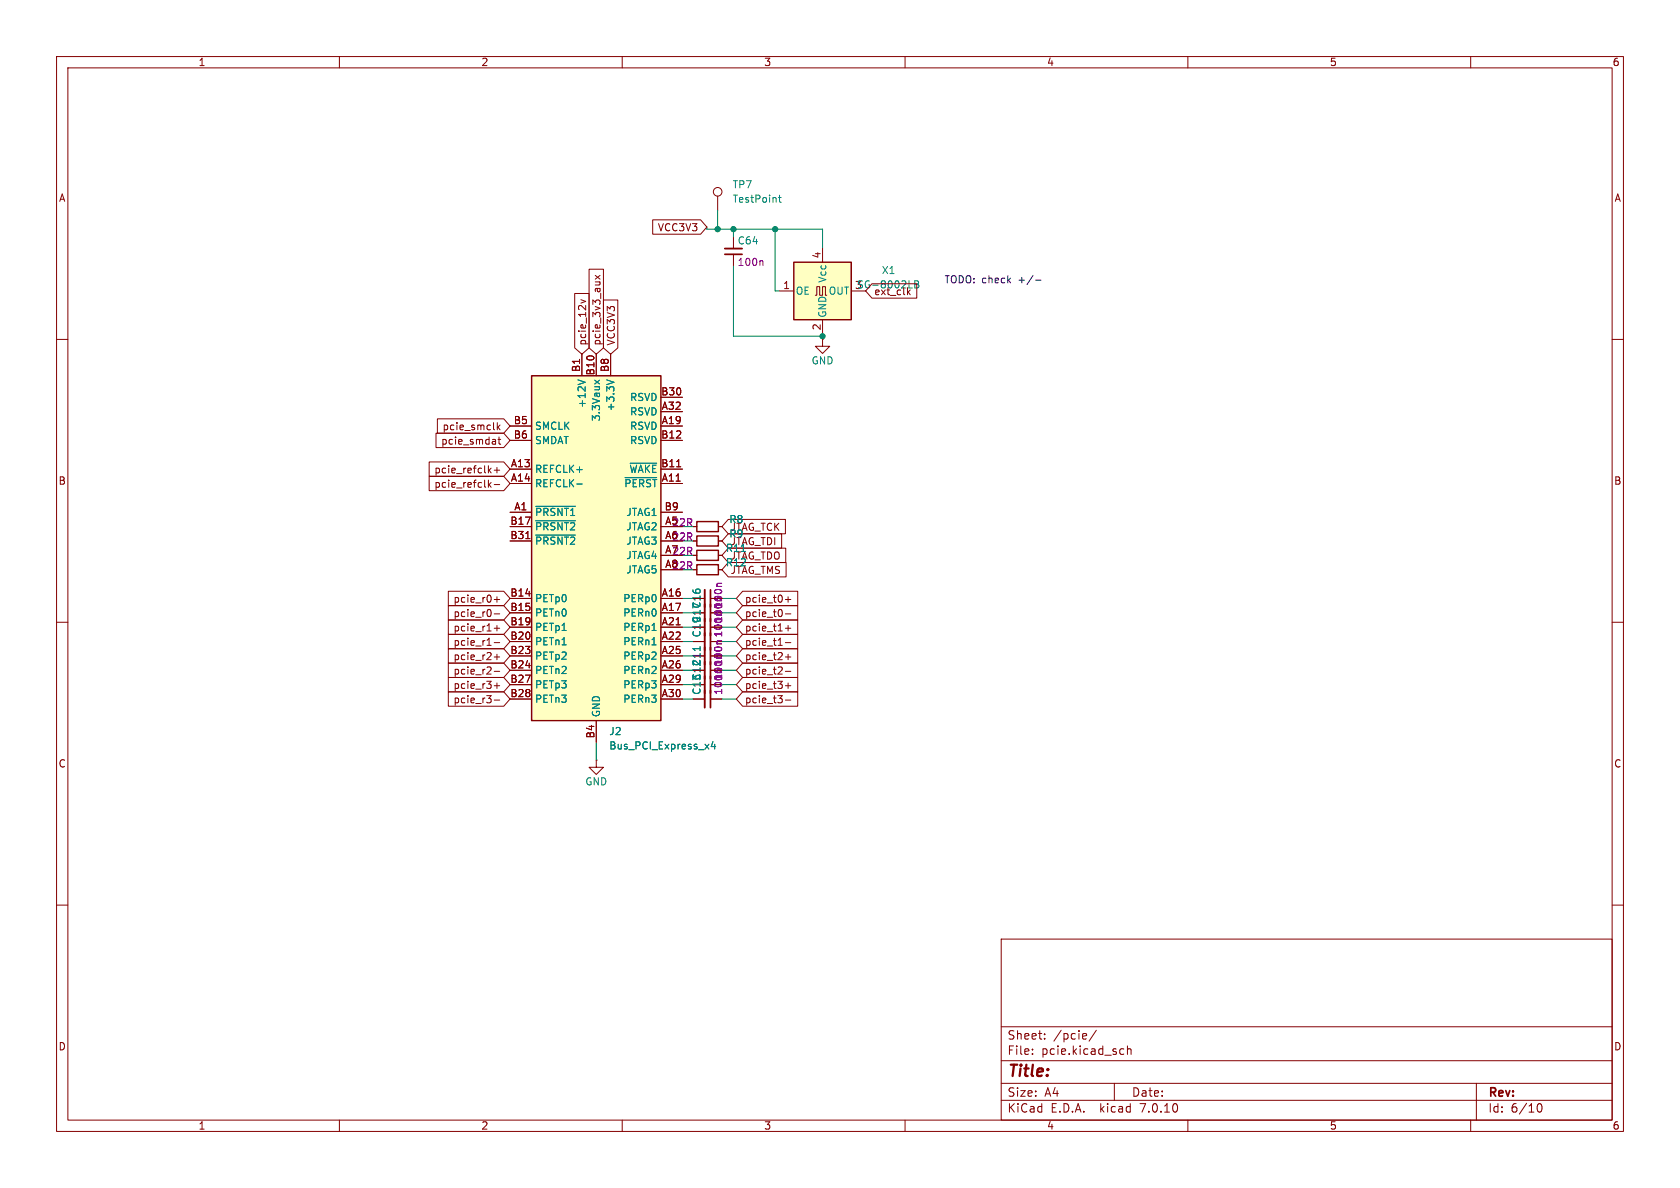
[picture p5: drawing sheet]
<svg xmlns="http://www.w3.org/2000/svg" width="297mm" height="210mm" viewBox="0 0 297 210" stroke-linecap="round" stroke-linejoin="round" font-family="sans-serif">
<g fill="none" stroke="#840000" stroke-width=".18">
<path d="M10 10h277v190h-277zM12 12h273v186h-273zM60 10v2M110 10v2M160 10v2M210 10v2M260 10v2M115.4 38.9h8.5l1.1 1.2-1.1 1.3h-8.5zM126.9 34.7v2.5M10 60h2M101.6 51.9h2.5v9.6l-1.2 1.1-1.3-1.1zM102.7 53l.8 .3-.8 .3"/>
<path d="M104.1 47.6h2.6v13.9l-1.3 1.1-1.3-1.1zM105.2 48.7l.9 .6M106.1 48.7l-.9 .6M106.7 53h2.5v8.5l-1.3 1.1-1.2-1.1zM129.7 41.9v2M129.7 45v2M137.8 51.4h2.5M144.1 52.2h.3v-1.5h.5v1.5h.5v-1.5h.5v1.5h.3M145.4 59.9v1.3h1.3l-1.3 1.3-1.3-1.3h1.3M145.4 59.9h.1M145.4 43.8v2.6M145.4 56.5v2.6"/>
<path d="M150.5 51.4h2.5M154.1 50.2h8v2.5h-8l-1.1-1.3zM160.6 51.6l.3 .5M285 60h2M77.1 76.6h12l1.1 1.3-1.1 1.2h-12zM77.3 74h11.8l1.1 1.3-1.1 1.3h-11.8zM87.4 77.7l.2 .2v.6M87.6 78.5h-.1M87.6 78h-.1M87.9 74.7v1.3M88 77.7h.5M88 75.5l.4 .5"/>
<path d="M88.2 77.3v1l.3 .2M88.4 75.1l-.5 .5M90.2 75.3h3.8M90.2 77.9h3.8M102.9 62.6v3.8M105.4 62.6v3.8M107.9 62.6v3.8M116.8 75.3h3.8M116.8 72.8h3.8M116.8 77.9h3.8M116.8 70.2h3.8M75.9 84.2h13.2l1.1 1.3-1.1 1.2h-13.2z"/>
<path d="M75.9 81.7h13.2l1.1 1.2-1.1 1.3h-13.2zM86.3 84.9v1.2M86.5 85.7l.3 .4M86.5 83.1l.3 .5M86.8 85.3l-.5 .5M86.8 82.8l-.5 .4M87.4 85.7h.9M87.4 83.1h.9M87.9 82.6v1M90.2 90.6h3.8M90.2 85.5h3.8M90.2 82.9h3.8"/>
<path d="M90.2 93.1h3.8M90.2 95.6h3.8M93 95.2h.7M116.8 90.6h3.8M116.8 85.5h3.8M116.8 82.9h3.8M116.8 93.1h3.8M116.8 95.6h3.8M116.8 98.2h3.8M119.6 82.5h.7M122.6 93.1h.6M122.6 95.6h.6"/>
<path d="M122.6 98.2h.6M127 93.1h.6M127 95.6h.6M127 98.2h.6M128.7 99.4h10.3v2.6h-10.3l-1.1-1.3zM128.7 96.9h10.2v2.5h-10.2l-1.1-1.2zM128.7 94.4h9.5v2.5h-9.5l-1.1-1.3zM128.7 91.8h10.1v2.6h-10.1l-1.1-1.3zM10 110h2M79.3 104.5h9.8l1.1 1.3-1.1 1.3h-9.8zM79.3 119.8h9.8l1.1 1.2-1.1 1.3h-9.8zM79.3 112.1h9.8l1.1 1.3-1.1 1.3h-9.8z"/>
<path d="M79.3 107.1h9.8l1.1 1.2-1.1 1.3h-9.8zM79.3 117.2h9.8l1.1 1.3-1.1 1.3h-9.8zM79.3 109.6h9.8l1.1 1.3-1.1 1.2h-9.8zM79.3 114.7h9.8l1.1 1.3-1.1 1.2h-9.8zM87.4 106h.9M87.4 113.6h.9M87.4 108.5h.9M87.4 118.7h.9M87.4 111.1h.9M87.4 116.1h.9M87.9 105.5v1M87.9 110.6v.9"/>
<path d="M87.9 115.7v.9M90.2 105.8h3.8M90.2 108.3h3.8M90.2 110.9h3.8M90.2 113.4h3.8M90.2 116h3.8M90.2 118.5h3.8M116.8 105.8h3.8M116.8 108.3h3.8M116.8 110.9h3.8M116.8 113.4h3.8M116.8 116h3.8"/>
<path d="M116.8 118.5h3.8M116.8 100.7h3.8M122.6 113.4h2M122.6 100.7h.6M125.6 105.8h2M125.6 108.3h2M125.6 110.9h2M125.6 113.4h2M125.6 116h2M125.6 118.5h2M127 100.7h.6M131.3 117.2h9.7v2.6h-9.7l-1.1-1.3z"/>
<path d="M131.3 114.7h9.7v2.5h-9.7l-1.1-1.2zM131.3 119.8h9.7v2.5h-9.7l-1.1-1.3zM131.3 104.5h9.7v2.6h-9.7l-1.1-1.3zM131.3 107.1h9.7v2.5h-9.7l-1.1-1.3zM131.3 109.6h9.7v2.5h-9.7l-1.1-1.2zM131.3 112.1h9.7v2.6h-9.7l-1.1-1.3zM138.8 106h1M138.8 113.6h1M138.8 108.5h1M138.8 118.7h1M138.8 111.1h1M138.8 116.1h1"/>
<path d="M139.3 105.5v1M139.3 110.6v.9M139.3 115.7v.9M285 110h2M79.3 122.3h9.8l1.1 1.3-1.1 1.2h-9.8zM87.4 121.2h.9M87.4 123.8h.9M87.9 120.7v1M90.2 121h3.8M90.2 123.6h3.8M105.4 134.4v1.2h1.3l-1.3 1.3-1.3-1.3h1.3M105.4 134.4h.1"/>
<path d="M105.4 127.4v3.8M116.8 121h3.8M116.8 123.6h3.8M122.6 123.6h2M125.6 121h2M125.6 123.6h2M131.3 122.3h9.7v2.5h-9.7l-1.1-1.2zM138.8 121.2h1M138.8 123.8h1M139.3 120.7v1M10 160h2M285 160h2"/>
<path d="M177 166h108v32h-108zM60 198v2M110 198v2M160 198v2M177 194.5h108M177 191.5h108M177 187.5h108M177 181.5h108M182.5 186.3v.1M182.5 185.5v.1M184.7 183.6v.1M184.7 182.8v.1"/>
<path d="M191.9 182.7l.2 .4-.7 .1M192 183.6l-.1 .1M193.8 182.1l-1.3 2M197 191.5v3M198.2 185.4l.5 .1M198.7 186.3l-.5 .1M199.3 185.5l.2-.1 .4 .1 .1 .9M199.3 184.9v1.5M210 198v2M260 198v2M261 191.5v6.5M271.7 195.7l.2-.5 .2-.1a.8 .8 0 0 1 .5 .7 .8 .8 0 0 1-.5 .8l-.2-.1-.2-.5"/>
<circle cx="126.9" cy="33.9" r=".76"/>
</g>
<g fill="#ffffc2" stroke="#ffffc2" stroke-width=".18">
<path d="M94 66.4h22.8v61h-22.8z"/>
<path d="M140.3 46.4h10.2v10.1h-10.2z"/>
</g>
<path d="M140.3 46.4h10.2v10.1h-10.2zM94 66.4h22.8v61h-22.8zM123.2 94.7h3.8v1.8h-3.8zM123.2 97.3h3.8v1.8h-3.8zM123.2 92.2h3.8v1.8h-3.8zM123.2 99.8h3.8v1.8h-3.8z" fill="none" stroke="#840000" stroke-width=".25"/>
<g fill="none" stroke="#008484" stroke-width=".18">
<path d="M137.6 34.9h.5M137.8 34.5v1.1l.3 .2M160.7 50.9h.6M161.7 49.6h.4l.3 .3-.3 .3 .3 .2 .1 .3-.3 .2h-.5zM161.7 50.2h.4M102.2 67.1l1.2 .5M105.1 67.2l.9 .7M106 67.2l-.9 .7M107.3 67.1l1.2 .5M94.7 89.5h7M94.7 92h7M94.7 94.6h7"/>
<path d="M102 85.6h.9M110.5 84.4h5.6M111.4 81.9h4.7M115.3 111.5h.7M115.3 114h.7M123.8 114.3v.7M126 131.1l-.3 .9h.8M126.3 131.6v.8"/>
</g>
<path d="M128.1 45h3.1M125.6 104.3v20.8" fill="none" stroke="#840000" stroke-width=".3"/>
<path d="M128.1 43.9h3.1M124.6 104.3v20.8" fill="none" stroke="#840000" stroke-width=".33"/>
<path d="M134.7 46.1l.2 .2v.6M127.6 113.3h-.7l-.2 .2M127.6 103.1h-.7l-.2 .2" fill="none" stroke="#840084" stroke-width=".18"/>
<path d="M183.1 49.5h.9" fill="none" stroke="#0000c2" stroke-width=".18"/>
<g fill="none" stroke="#008400" stroke-width=".18">
<path d="M126.9 37.2v3.3M125 40.1v.4h20.4v3.3M129.7 40.5v1.4M129.7 47v12.4h15.7M137 40.5v10.9h.8M145.4 59.1v.8M120.6 95.6h2M120.6 93.1h2M120.6 98.2h2M120.6 113.4h2M120.6 116h2M120.6 118.5h2"/>
<path d="M120.6 108.3h2M120.6 105.8h2M120.6 110.9h2M120.6 100.7h2M127.6 113.4h2.6M127.6 116h2.6M127.6 118.5h2.6M127.6 108.3h2.6M127.6 105.8h2.6M127.6 110.9h2.6M105.4 131.2v3.2M120.6 121h2"/>
<path d="M120.6 123.6h2M127.6 121h2.6M127.6 123.6h2.6"/>
</g>
<g fill="#008400" stroke="#008400" stroke-width=".18">
<circle cx="137" cy="40.5" r=".46"/>
<circle cx="145.4" cy="59.4" r=".46"/>
<circle cx="129.7" cy="40.5" r=".46"/>
<circle cx="126.9" cy="40.5" r=".46"/>
</g>
<text font-size="2.8" fill="#840000" x="178" y="190.9">Title:</text>
<g font-size="2.1" fill="#840000">
<text x="178" y="184">Sheet:</text>
<text x="186.2" y="184">/pcie/</text>
<text x="178" y="186.7">File:</text>
<text x="184.1" y="186.7">pcie.kicad_sch</text>
<text x="178" y="196.9">KiCad</text>
<text x="178" y="194.1">Size:</text>
<text x="184.7" y="194.1">A4</text>
<text x="185.7" y="196.9">E.D.A.</text>
<text x="194.6" y="196.9">kicad</text>
<text x="200" y="194.1">Date:</text>
<text x="201.8" y="196.9">7.0.10</text>
<text x="263" y="194.3">Rev:</text>
<text x="263" y="196.9">Id:</text>
<text x="267.1" y="196.9">6/10</text>
</g>
<g font-size="1.8" fill="#840000">
<text x="35" y="11.9">1</text>
<text x="85" y="11.9">2</text>
<text x="135" y="11.9">3</text>
<text x="185" y="11.9">4</text>
<text x="235" y="11.9">5</text>
<text x="285" y="11.9">6</text>
<text x="10.3" y="35.9">A</text>
<text x="285.3" y="35.9">A</text>
<text x="116.2" y="41.1">VCC3V3</text>
<text x="145.2" y="45.8" transform="rotate(-90 145.2 45.8)">4</text>
<text x="138.4" y="51.2">1</text>
<text x="151.1" y="51.2">3SG-8002LB</text>
<text x="154.5" y="52.4">ext_clk</text>
<text x="145.2" y="58.5" transform="rotate(-90 145.2 58.5)">2</text>
<text x="102.6" y="65.9" transform="rotate(-90 102.6 65.9)">B1</text>
<text x="103.8" y="61.2" transform="rotate(-90 103.8 61.2)">pcie_12v</text>
<text x="106.4" y="61.2" transform="rotate(-90 106.4 61.2)">pcie_3v3_aux</text>
<text x="107.7" y="65.9" transform="rotate(-90 107.7 65.9)">B8</text>
<text x="108.9" y="61.2" transform="rotate(-90 108.9 61.2)">VCC3V3</text>
<text x="105.2" y="66.5" transform="rotate(-90 105.2 66.5)">B10</text>
<text x="116.8" y="70">B30</text>
<text x="78.1" y="76.3">pcie_smclk</text>
<text x="90.7" y="75.1">B5</text>
<text x="90.7" y="77.6">B6</text>
<text x="116.8" y="77.6">B12</text>
<text x="116.9" y="75.1">A19</text>
<text x="116.9" y="72.5">A32</text>
<text x="76.7" y="83.9">pcie_refclk+</text>
<text x="77.9" y="78.8">pcie_smdat</text>
<text x="90.2" y="82.7">A13</text>
<text x="116.8" y="82.7">B11</text>
<text x="10.3" y="85.9">B</text>
<text x="76.7" y="86.4">pcie_refclk-</text>
<text x="90.2" y="85.2">A14</text>
<text x="116.9" y="85.2">A11</text>
<text x="285.3" y="85.9">B</text>
<text x="90.1" y="92.8">B17</text>
<text x="90.1" y="95.4">B31</text>
<text x="90.8" y="90.3">A1</text>
<text x="117.4" y="90.3">B9</text>
<text x="117.5" y="92.8">A5</text>
<text x="117.5" y="95.4">A6</text>
<text x="129.1" y="94">JTAG_TCK</text>
<text x="117.5" y="97.9">A7</text>
<text x="117.5" y="100.5">A8</text>
<text x="129.1" y="101.7">JTAG_TMS</text>
<text x="129.1" y="96.6">JTAG_TDI</text>
<text x="80.1" y="106.7">pcie_r0+</text>
<text x="90.1" y="105.5">B14</text>
<text x="116.9" y="105.5">A16</text>
<text x="131.6" y="106.7">pcie_t0+</text>
<text x="80.1" y="109.3">pcie_r0-</text>
<text x="80.1" y="111.8">pcie_r1+</text>
<text x="90.1" y="108.1">B15</text>
<text x="90.1" y="110.6">B19</text>
<text x="90.1" y="113.2">B20</text>
<text x="116.9" y="108.1">A17</text>
<text x="116.9" y="110.6">A21</text>
<text x="116.9" y="113.2">A22</text>
<text x="124.1" y="112.8" transform="rotate(-90 124.1 112.8)">C19C17C16</text>
<text x="131.6" y="109.3">pcie_t0-</text>
<text x="131.6" y="111.8">pcie_t1+</text>
<text x="80.1" y="114.4">pcie_r1-</text>
<text x="80.1" y="119.4">pcie_r2-</text>
<text x="80.1" y="116.9">pcie_r2+</text>
<text x="90.1" y="115.7">B23</text>
<text x="90.1" y="118.2">B24</text>
<text x="116.9" y="115.7">A25</text>
<text x="116.9" y="118.2">A26</text>
<text x="131.6" y="119.4">pcie_t2-</text>
<text x="131.6" y="116.9">pcie_t2+</text>
<text x="131.6" y="114.4">pcie_t1-</text>
<text x="80.1" y="122">pcie_r3+</text>
<text x="80.1" y="124.5">pcie_r3-</text>
<text x="90.1" y="120.8">B27</text>
<text x="90.1" y="123.3">B28</text>
<text x="116.9" y="120.8">A29</text>
<text x="116.9" y="123.3">A30</text>
<text x="131.6" y="124.5">pcie_t3-</text>
<text x="131.6" y="122">pcie_t3+</text>
<text x="105.2" y="130.6" transform="rotate(-90 105.2 130.6)">B4</text>
<text x="10.3" y="135.9">C</text>
<text x="285.3" y="135.9">C</text>
<text x="10.3" y="185.9">D</text>
<text x="285.3" y="185.9">D</text>
<text x="35" y="199.9">1</text>
<text x="85" y="199.9">2</text>
<text x="135" y="199.9">3</text>
<text x="185" y="199.9">4</text>
<text x="235" y="199.9">5</text>
<text x="285" y="199.9">6</text>
</g>
<g font-size="1.8" fill="#008484">
<text x="129.4" y="33.5">TP7</text>
<text x="129.4" y="36">TestPoint</text>
<text x="130.3" y="43.4">C64</text>
<text x="140.6" y="52.3">OE</text>
<text x="146.3" y="50.1" transform="rotate(-90 146.3 50.1)">Vcc</text>
<text x="146.4" y="52.3">OUT</text>
<text x="155.8" y="48.7">X1</text>
<text x="146.3" y="56.3" transform="rotate(-90 146.3 56.3)">GND</text>
<text x="143.4" y="64.6">GND</text>
<text x="111.3" y="71.1">RSVD</text>
<text x="94.5" y="76.2">SMCLK</text>
<text x="103.7" y="72.2" transform="rotate(-90 103.7 72.2)">+12V</text>
<text x="106.3" y="74.6" transform="rotate(-90 106.3 74.6)">3.3Vaux</text>
<text x="108.8" y="72.8" transform="rotate(-90 108.8 72.8)">+3.3V</text>
<text x="111.3" y="76.2">RSVD</text>
<text x="111.3" y="73.6">RSVD</text>
<text x="94.5" y="83.8">REFCLK+</text>
<text x="94.5" y="78.7">SMDAT</text>
<text x="111.2" y="83.8">~{WAKE}</text>
<text x="111.3" y="78.7">RSVD</text>
<text x="94.5" y="86.3">REFCLK-</text>
<text x="110.3" y="86.3">~{PERST}</text>
<text x="94.5" y="91.4">~{PRSNT1}</text>
<text x="94.5" y="94">~{PRSNT2}</text>
<text x="110.6" y="94">JTAG2</text>
<text x="110.6" y="91.4">JTAG1</text>
<text x="128.8" y="95.2">R9</text>
<text x="128.8" y="92.7">R8</text>
<text x="94.5" y="96.5">~{PRSNT2}</text>
<text x="110.6" y="96.5">JTAG3</text>
<text x="110.6" y="99">JTAG4</text>
<text x="110.6" y="101.6">JTAG5</text>
<text x="128.2" y="97.8">R11</text>
<text x="128.2" y="100.3">R12</text>
<text x="129.1" y="99.1">JTAG_TDO</text>
<text x="94.5" y="106.7">PETp0</text>
<text x="110.1" y="106.7">PERp0</text>
<text x="94.5" y="109.2">PETn0</text>
<text x="94.5" y="111.7">PETp1</text>
<text x="110.1" y="109.2">PERn0</text>
<text x="110.1" y="111.7">PERp1</text>
<text x="94.5" y="114.3">PETn1</text>
<text x="94.5" y="116.8">PETp2</text>
<text x="94.5" y="119.4">PETn2</text>
<text x="110.1" y="114.3">PERn1</text>
<text x="110.1" y="116.8">PERp2</text>
<text x="110.1" y="119.4">PERn2</text>
<text x="94.5" y="121.9">PETp3</text>
<text x="94.5" y="124.4">PETn3</text>
<text x="110.1" y="121.9">PERp3</text>
<text x="110.1" y="124.4">PERn3</text>
<text x="124.1" y="122.9" transform="rotate(-90 124.1 122.9)">C13C12C11</text>
<text x="106.3" y="126.9" transform="rotate(-90 106.3 126.9)">GND</text>
<text x="107.6" y="130.1">J2</text>
<text x="107.6" y="132.7">Bus_PCI_Express_x4</text>
<text x="103.4" y="139">GND</text>
</g>
<g font-size="1.8" fill="#840084">
<text x="130.3" y="47.2">100n</text>
<text x="118.7" y="95.8">22R</text>
<text x="118.7" y="93.2">22R</text>
<text x="118.7" y="98.3">22R</text>
<text x="118.7" y="100.9">22R</text>
<text x="127.9" y="107.7" transform="rotate(-90 127.9 107.7)">100n</text>
<text x="127.9" y="112.8" transform="rotate(-90 127.9 112.8)">100n</text>
<text x="127.9" y="110.2" transform="rotate(-90 127.9 110.2)">100n</text>
<text x="127.9" y="117.9" transform="rotate(-90 127.9 117.9)">100n</text>
<text x="127.9" y="122.9" transform="rotate(-90 127.9 122.9)">100n</text>
<text x="127.9" y="120.4" transform="rotate(-90 127.9 120.4)">100n</text>
</g>
<g font-size="1.8" fill="#0000c2">
<text x="166.9" y="50.2">TODO: check</text>
<text x="180.2" y="50.2">+/-</text>
</g>
</svg>
